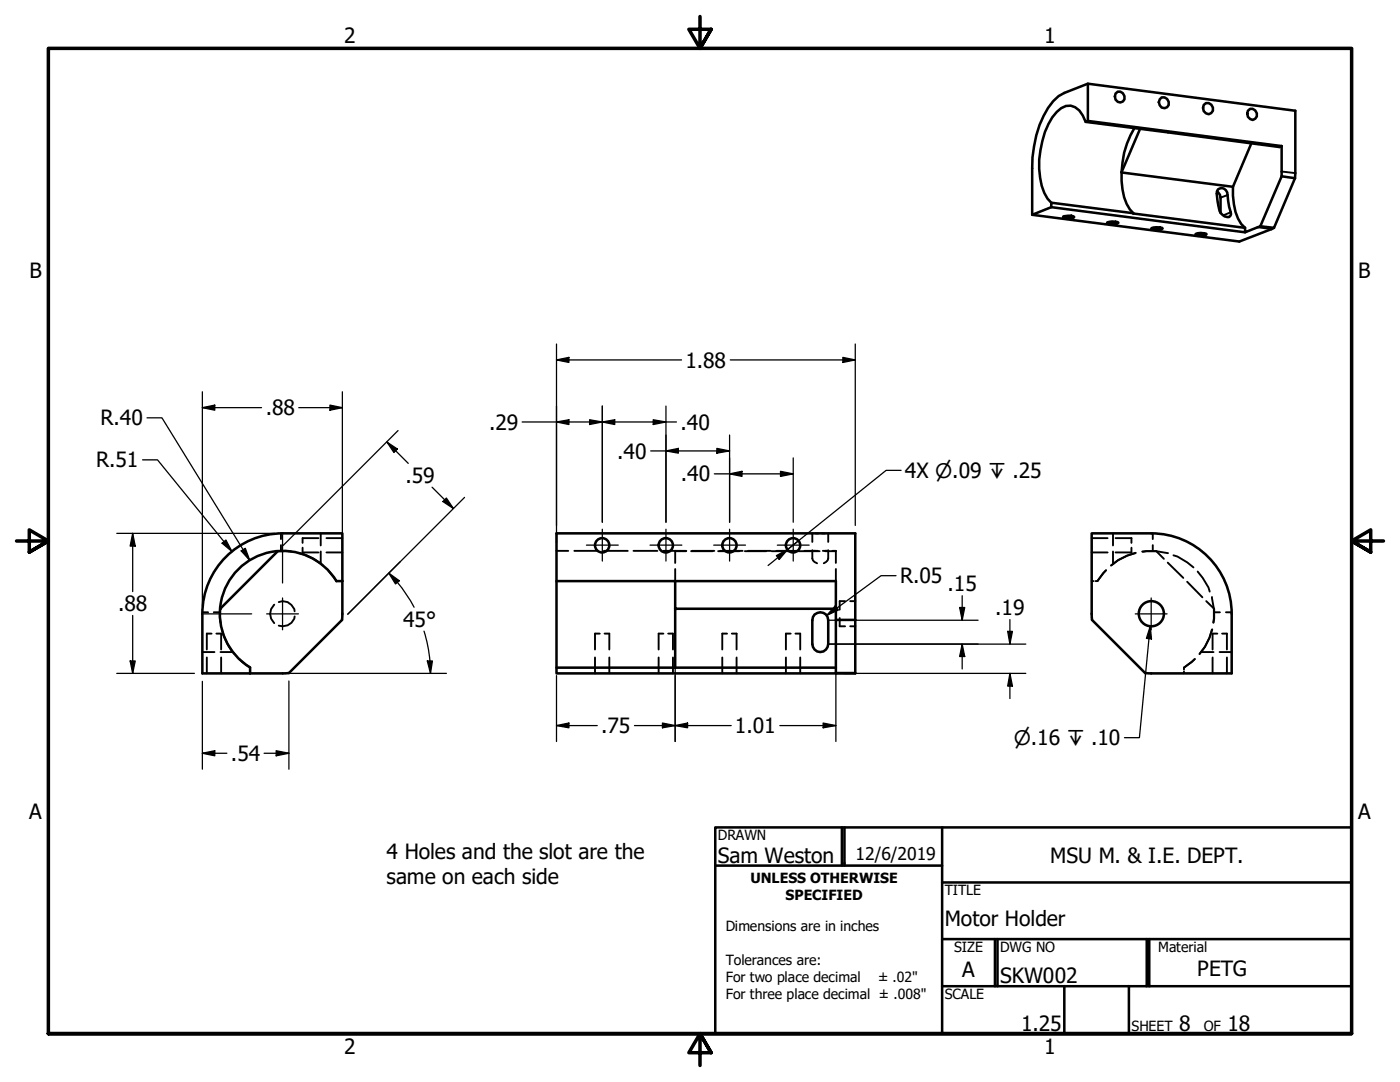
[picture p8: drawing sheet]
<svg xmlns="http://www.w3.org/2000/svg" width="279mm" height="216mm" viewBox="0 0 279 216" stroke-linecap="round" stroke-linejoin="round" font-family="sans-serif">
<!-- layer: Hidden (ANSI) -->
<g fill="none" stroke="#000" stroke-width=".38">
<path d="M55.4 110h2.8M56.1 106.4v1.2M56.1 108.8v1.1M59.6 110.3l1.7 .6 1.7 .9 1.5 1M60.4 109.3v.9h3.2M63.6 107.4h-3.2v.9M64 106.4v2.4M64 110v2.5M65.2 110.2h3.1M65.2 107.4h3.1M65.5 113.8l1.7 2.2M111.1 109.9h2.3"/>
<path d="M114.6 109.9h4.7M120.5 109.9h4.8M126.4 109.9h4.8M132.4 109.9h4.6M134.7 110h2.2M134.7 109.9v2.4M134.7 113.5v2.5M137.9 110h4.3M138.1 109.9h4.5M143.3 110h4.3M143.7 109.9h4.5M148.7 110h4.2"/>
<path d="M149.3 109.9h4.5M154 110h4.2M154.9 109.9h4.5M159.3 110h4.3M160.5 109.9h2.3M162.1 109.8v1.6l.1 .4 .9 .6M162.1 106.4v1.7M162.8 106.4h.6M163.2 109.9l-1.1 .1M164 106.4h.7M164.2 109.9l1.1 .1M164.7 110h2.1"/>
<path d="M164.7 109.9h.7M165.3 109.8v1.6l-.1 .4-.8 .6M165.3 106.4v1.7M166.1 109.9h.7v2.4M166.8 113.5v2.5M168.7 120h-1.1v1.7M169.7 120h1M217.9 110.2h3.1M217.9 107.4h3.1M217.9 116h.3M218.6 116h.4M220.2 114.4l.5-.6-1.7 2.2z"/>
<path d="M222.1 106.4v2.4M222.1 110v2.5M222.6 107.4h3.2v.9M225.8 109.3v.9h-3.2M226.6 110.3l-1.7 .6-1.8 .9-1.4 1 1.5-1 1.8-.9 1.6-.5M230.1 106.4v1.2M230.1 108.8v1.1M230.8 110h-2.8M230.8 110l-2.8 .1M230.8 110l2.3 .4M230.8 110l1.5 1.5M233 112.3l3.2 3"/>
<path d="M234.2 110.8l.8 .3 1.9 1.1 1.3 1M236.9 116.1l3.1 3.1M239 114l1 1.3 1.2 1.9 .2 .8M240.7 120l1.6 1.5-.1 2.8M241.9 119.1a12.4 12.4 0 0 1 .2 5.1M40.4 122.2h1.1M40.4 130.1h2.4M41.3 131.2v3.2M42.2 126.4h-.9v3.2M42.7 122.2h1.2M43.2 126.4h.9v3.2M43.9 121.5l.1 2.8"/>
<path d="M44 130.1h2.4M44.1 131.2v3.2M44.3 125.6l.5 1.7 .9 1.8 1.1 1.4M47.8 131.5l2.1 1.7M54.7 120.6a2.47 2.47 0 0 0 0 3.7M55.6 120.1a2.3 2.3 0 0 1 3.2 1.9M58.8 123a2.37 2.37 0 0 1-3.2 1.8M118.7 131.2v3.2M119.7 126.4h-1v3.2M120.6 126.4h1v3.2M121.6 131.2v3.2M131.4 131.2v3.2"/>
<path d="M132.4 126.4h-1v3.2M133.3 126.4h1v3.2M134.3 131.2v3.2M144.1 131.2v3.2M145.1 126.4h-1v3.2M146 126.4h1v3.2M147 131.2v3.2M156.8 131.2v3.2M157.8 126.4h-1v3.2M158.7 126.4h1v3.2M159.7 131.2v3.2M167.6 123.3v1.7h1.1"/>
<path d="M169.7 125h1M236.3 133.2l2.1-1.7zM236.3 133.2v.4M236.3 134v.4M239.8 130.1h2.4M241.9 125.6l-.5 1.7-.9 1.7-1.1 1.5 1.1-1.4 .9-1.8 .5-1.7M242 131.2v3.2M242.3 122.2h1.2M243 126.4h-1v3.2M243.4 130.1h2.4M243.9 126.4h1v3.2M244.7 122.2h1.1"/>
<path d="M244.9 131.2v3.2"/>
</g>
<g fill="#000">
<circle cx="55.4" cy="110" r=".19"/>
<circle cx="219" cy="116" r=".19"/>
<circle cx="43.9" cy="121.5" r=".19"/>
</g>
<!-- layer: Visible (ANSI) -->
<g fill="none" stroke="#000" stroke-width=".51">
<path d="M217.1 16.7v7.4M222.6 18.7l.5-.4a1.16 1.16 0 0 1 1.2 .6 1.16 1.16 0 0 1-.2 1.4l-.5 .1a1.18 1.18 0 0 1-1-1.7zM231.5 19.8l.3-.4a1.17 1.17 0 0 1 1.3 .6 1.17 1.17 0 0 1-.2 1.4l-.5 .2a1.18 1.18 0 0 1-.9-1.8zM216.7 24.3l.4-.2 38.7 5-.5 .2zM216.7 24.3a4.2 4.2 0 0 0-3-3.2 4.2 4.2 0 0 0-3.7 2.3 18 18 0 0 0-1.6 15.1l.6 1.1 .8 .8M223.8 34.4a12.8 12.8 0 0 0 1.7 7.4l.7 .7M223.8 34.4l22.3 2.9M226.4 25.6a17.7 17.7 0 0 0-2.6 8.8M227.5 25.7l-3.7 8.7M240.2 21l.5-.4a1.15 1.15 0 0 1 1.3 .8 1.15 1.15 0 0 1-.8 1.4 1.24 1.24 0 0 1-1-1.8zM242.9 38.2l.6 .7 .1 .5v3.1M243.1 37.8a1.2 1.2 0 0 1 1.3-.1 1.2 1.2 0 0 1 .6 1.2l.3 2.4 .3 1.1a.66 .66 0 0 1-.7 .9 2.21 2.21 0 0 1-1.8-2.3l-.3-2.4z"/>
<path d="M246.1 37.3a12.8 12.8 0 0 0 1.6 7.4l.8 .8M249 22.1l.5-.4a1.14 1.14 0 0 1 1.3 .9 1.14 1.14 0 0 1-.8 1.3 1.25 1.25 0 0 1-1-1.8zM249.7 28.6l-3.6 8.7M255.8 35.2l-4.3 9.9M255.8 29.1v6.1M255.8 35.2l2.6 .4M258.4 35.6l.1-13.5-41.4-5.4-4.7 1.8a8.9 8.9 0 0 0-4.1 4.6 22.9 22.9 0 0 0-2.3 10.5v9.3l41.3 5.3 7-2.7M258.4 35.6l-4.1 9.9-2.8-.4M209.8 41.3l-3.8 1.6M212.2 43.2l.4-.1a1.97 1.97 0 0 1 1.8 .2 2.55 2.55 0 0 1-2.2 .1zM221 44.4a2.9 2.9 0 0 1 2.2 0 2.65 2.65 0 0 1-2.3 .1zM229.8 45.5a2.9 2.9 0 0 1 2.2 .1 2.65 2.65 0 0 1-2.3 .1z"/>
<path d="M238.6 46.7a2.75 2.75 0 0 1 2.2 0 2.55 2.55 0 0 1-2.2 .1zM248.5 45.5l-38.7-5.1v.9l38.7 5.1M251.5 45.1l-3 1.3v-.9M55.4 110l-11.5 11.5M56.4 106.4h11.9v9.6M56.4 106.4a16 16 0 0 0-16 16.1M67.1 116h1.2M67.1 116a12.5 12.5 0 0 0-19.5-2.4 12.5 12.5 0 0 0 2.3 19.6M68.3 116v7.7l-10.6 10.6M111.1 116h55.7v18.4M134.7 116v5.5h32.1M40.4 122.5v11.9h16"/>
<path d="M49.9 133.2v1.2M57.6 134.3l-1.2 .1M134.7 133.2h-23.6v1.2h55.7M134.7 133.2h32.1M134.7 121.5v11.7M162.6 122.6a1.61 1.61 0 0 1 1.7-.3 1.61 1.61 0 0 1 1 1.5v4.7a1.59 1.59 0 0 1-1.6 1.6 1.59 1.59 0 0 1-1.6-1.6v-4.7l.1-.7zM166.8 123.7h3.9M170.7 123.7v-17.3h-59.6v26.8M170.7 123.7v10.6h-3.9M170.7 134.3l-3.9 .1M217.9 122.5v1.2l10.7 10.6 1.2 .1h16v-11.9M245.8 122.5a16 16 0 0 0-16-16.1h-11.9v16.1"/>
<circle cx="120.2" cy="108.8" r="1.43"/>
<circle cx="132.9" cy="108.8" r="1.43"/>
<circle cx="145.6" cy="108.8" r="1.43"/>
<circle cx="158.3" cy="108.8" r="1.43"/>
<circle cx="229.8" cy="122.5" r="2.51"/>
</g>
<!-- layer: Visible Narrow (ANSI) -->
<path d="M245 38.9l-1.4 .5M255.8 34.2l2.7 .3M245.6 42.4l-1.5 .6M251 45.3l2.7 .4" fill="none" stroke="#000" stroke-width=".38"/>
<!-- layer: Border (ANSI) -->
<path d="M139.7 3.3v6.4l-2.2-3.9h4.4l-2.2 3.9 2.2-3.9M3.3 107.9h6.4l-3.9-2.2v4.5l3.9-2.3-3.9 2.3M276.1 107.9h-6.4l3.9-2.2v4.5l-3.9-2.3 3.9 2.3M9.7 206.2v-196.5h260v196.5h-260h260M141.9 210.1l-2.2-3.9 2.2 3.9h-4.4l2.2-3.9v6.4" fill="none" stroke="#000" stroke-width=".7"/>
<!-- layer: Title (ANSI) -->
<g fill="none" stroke="#000" stroke-width=".51">
<path d="M142.7 165.1h127v41.1h-127zM142.7 172.7h45.3M168 165.1v7.6M168.5 165.1v7.6M188 176.1h81.7M188 165.1v41.1M188 187.4h81.7M188 196.8h81.7M198.6 187.4v9.4M199.1 187.4v9.4M212.4 196.8v9.4M225.3 196.8v9.4"/>
<path d="M228.9 187.4v9.4M229.4 187.4v9.4"/>
</g>
<!-- layer: Dimension (ANSI) -->
<g fill="none" stroke="#000" stroke-width=".25">
<path d="M40.4 78.2v42.7M68.3 78.2v36.2M111.1 71.8l2.4-.5v1zM111.1 71.8h24.9M111.1 68.6v39.7M145.7 71.8h25M168.2 71.3l2.5 .5-2.5 .5zM170.7 68.6v36.2M28.4 91.8h3l14.9 18.2M29.3 83.4h3l17.5 28.4M40.4 81.3l2.5-.5v1.1zM40.4 81.3h11.8"/>
<path d="M59.6 81.3h8.7M65.8 80.8l2.5 .5-2.5 .6zM77.2 88.2l2.1 1.4-.7 .7zM77.2 88.2l4.3 4.3M79.4 85.9l-22.9 22.9M86.2 97.2l4.3 4.3M92.7 99.3l-23.3 23.3M104.2 84.2h30.8M111.1 84.2l2.4-.4v.9zM117.7 83.8l2.5 .4-2.5 .5zM120.2 84.2l2.5-.4v.9zM120.2 81v23.2"/>
<path d="M129.9 90h15.7M130.4 83.8l2.5 .4-2.5 .5zM132.9 90l2.5-.5v.9zM132.9 81v23.2M142.6 94.6h15.7M143.1 89.5l2.5 .5-2.5 .4zM145.6 94.6l2.5-.6v1.1zM145.6 86.8v17.4M155.8 94l2.5 .6-2.5 .5zM158.3 91.4v12.8M179.8 93.9h-3l-19.6 15.8M23.3 106.4h31.5"/>
<path d="M26.5 106.4l.5 2.6h-1zM26.5 106.4v11.6M44.3 108.4l.8-.6 1.2 2.2zM48.1 109.9l.9-.5 .8 2.4zM77.6 114.4l2.1 1.5-.8 .6zM77.6 114.4l1.7 1.8M79.3 116.2a28.4 28.4 0 0 1 3.3 5M88.4 100.1l.7-.7 1.4 2.1zM154.9 110.9l2.3-1.2-1.7 1.9zM157.2 109.7l-3.9 3.1M159.4 107.9l-2.2 1.8M178.8 114.9h-3l-10.8 7.9"/>
<path d="M192 118.9v4.9M23.3 134.4h15.5M26 131.9h1l-.5 2.5zM26.5 122.8v11.6M40.4 136v17.5M57.7 135.9v17.6M58 134.4h31.1M84.6 125.9a28.4 28.4 0 0 1 1.2 6M85.3 131.9h1l-.4 2.5zM85.8 131.9l.1 2.5M111.1 134.8v13.2M134.7 123.1v24.9"/>
<path d="M165.3 128.5h39.4M165.3 123.8h29.9M166.7 120.9l.6 .8-2.3 1.1zM166.8 124.1v23.9M168.4 134.4h36.3M191.5 121.2h1l-.5 2.6zM192 128.5l.5 2.5h-1zM192 128.5v5M201.1 126h1l-.6 2.5zM201.5 134.4l.6 2.5h-1zM201.5 123.6v4.9M201.5 134.4v5"/>
<path d="M229.6 125l.2 2.5-1-.1zM229.6 125l-2.2 22.2h-3M40.4 150.3l2.5-.5v1zM40.4 150.3h4.9M52.7 150.3h5M55.1 149.8l2.6 .5-2.6 .5zM111.1 144.8l2.4-.5v.9zM111.1 144.8h8.1M126.6 144.8h19.3M132.2 144.3l2.5 .5-2.5 .4zM134.7 144.8l2.5-.5v.9zM155.6 144.8h11.2"/>
<path d="M164.3 144.3l2.5 .5-2.5 .4z"/>
</g>
<g fill="#000">
<path d="M111.1 71.8l2.4-.5v1z" fill-rule="evenodd"/>
<path d="M168.2 71.3l2.5 .5-2.5 .5z" fill-rule="evenodd"/>
<path d="M40.4 81.3l2.5-.5v1.1z" fill-rule="evenodd"/>
<path d="M65.8 80.8l2.5 .5-2.5 .6z" fill-rule="evenodd"/>
<path d="M77.2 88.2l2.1 1.4-.7 .7z" fill-rule="evenodd"/>
<path d="M111.1 84.2l2.4-.4v.9z" fill-rule="evenodd"/>
<path d="M117.7 83.8l2.5 .4-2.5 .5z" fill-rule="evenodd"/>
<path d="M120.2 84.2l2.5-.4v.9z" fill-rule="evenodd"/>
<path d="M130.4 83.8l2.5 .4-2.5 .5z" fill-rule="evenodd"/>
<path d="M132.9 90l2.5-.5v.9z" fill-rule="evenodd"/>
<path d="M143.1 89.5l2.5 .5-2.5 .4z" fill-rule="evenodd"/>
<path d="M145.6 94.6l2.5-.6v1.1z" fill-rule="evenodd"/>
<path d="M155.8 94l2.5 .6-2.5 .5z" fill-rule="evenodd"/>
<path d="M26.5 106.4l.5 2.6h-1z" fill-rule="evenodd"/>
<path d="M44.3 108.4l.8-.6 1.2 2.2z" fill-rule="evenodd"/>
<path d="M48.1 109.9l.9-.5 .8 2.4z" fill-rule="evenodd"/>
<path d="M77.6 114.4l2.1 1.5-.8 .6z" fill-rule="evenodd"/>
<path d="M88.4 100.1l.7-.7 1.4 2.1z" fill-rule="evenodd"/>
<path d="M154.9 110.9l2.3-1.2-1.7 1.9z" fill-rule="evenodd"/>
<path d="M26 131.9h1l-.5 2.5z" fill-rule="evenodd"/>
<path d="M85.3 131.9h1l-.4 2.5z" fill-rule="evenodd"/>
<path d="M166.7 120.9l.6 .8-2.3 1.1z" fill-rule="evenodd"/>
<path d="M191.5 121.2h1l-.5 2.6z" fill-rule="evenodd"/>
<path d="M192 128.5l.5 2.5h-1z" fill-rule="evenodd"/>
<path d="M201.1 126h1l-.6 2.5z" fill-rule="evenodd"/>
<path d="M201.5 134.4l.6 2.5h-1z" fill-rule="evenodd"/>
<path d="M229.6 125l.2 2.5-1-.1z" fill-rule="evenodd"/>
<path d="M40.4 150.3l2.5-.5v1z" fill-rule="evenodd"/>
<path d="M55.1 149.8l2.6 .5-2.6 .5z" fill-rule="evenodd"/>
<path d="M111.1 144.8l2.4-.5v.9z" fill-rule="evenodd"/>
<path d="M132.2 144.3l2.5 .5-2.5 .4z" fill-rule="evenodd"/>
<path d="M134.7 144.8l2.5-.5v.9z" fill-rule="evenodd"/>
<path d="M164.3 144.3l2.5 .5-2.5 .4z" fill-rule="evenodd"/>
</g>
<!-- layer: Center Mark (ANSI) -->
<g fill="none" stroke="#000" stroke-width=".25">
<path d="M56.4 106.7v9.6M56.4 119.3v6.4M117 108.8h6.4M120.2 105.6v6.4M129.7 108.8h6.4M132.9 105.6v6.4M142.4 108.8h6.4M145.6 105.6v6.4M155.1 108.8h6.4M158.3 105.6v6.4M229.7 119.3v6.4M40.7 122.5h9.5"/>
<path d="M53.2 122.5h6.4M226.6 122.5h6.3"/>
</g>
<g font-size="4.2">
<text x="68.7" y="8.6">2</text>
<text x="208.4" y="8.6">1</text>
<text x="5.9" y="55.5">B</text>
<text x="271.1" y="55.5">B</text>
<text x="136.8" y="73.3">1.88</text>
<text x="53" y="82.9">.88</text>
<text x="20.1" y="84.9">R.40</text>
<text x="97.6" y="85.7">.29</text>
<text x="135.8" y="85.7">.40</text>
<text x="19.2" y="93.3">R.51</text>
<text x="123.2" y="91.5">.40</text>
<text x="180.6" y="95.3">4X ⌀.09 ↧ .25</text>
<text x="80.9" y="96.3">.59</text>
<text x="135.9" y="96.1">.40</text>
<text x="179.6" y="116.4">R.05</text>
<text x="189.1" y="118">.15</text>
<text x="23.6" y="121.9">.88</text>
<text x="80.5" y="125">45°</text>
<text x="198.6" y="122.7">.19</text>
<text x="120" y="146.2">.75</text>
<text x="146.7" y="146.3">1.01</text>
<text x="46.1" y="151.8">.54</text>
<text x="5.8" y="163.4">A</text>
<text x="271" y="163.4">A</text>
<text x="77.2" y="171.3">4 Holes and the slot are the</text>
<text x="143.3" y="172.1">Sam Weston</text>
<text x="209.6" y="172.1">MSU M. &amp; I.E. DEPT.</text>
<text x="77.2" y="176.3">same on each side</text>
<text x="188.5" y="184.8">Motor Holder</text>
<text x="192" y="194.9">A</text>
<text x="199.6" y="196.2">SKW002</text>
<text x="239" y="194.7">PETG</text>
<text x="203.8" y="205.7">1.25</text>
<text x="235.3" y="205.7">8</text>
<text x="245" y="205.7">18</text>
<text x="68.7" y="210.3">2</text>
<text x="208.4" y="210.3">1</text>
</g>
<text font-size="4" x="202.3" y="148.7">⌀.16 ↧ .10</text>
<text font-size="3.5" x="170.8" y="171.6">12/6/2019</text>
<g font-size="2.8">
<text x="143.3" y="167.6">DRAWN</text>
<text x="149.8" y="176.2">UNLESS OTHERWISE</text>
<text x="156.8" y="179.6">SPECIFIED</text>
<text x="188.5" y="178.6">TITLE</text>
<text x="144.8" y="185.9">Dimensions are in inches</text>
<text x="190.4" y="189.9">SIZE</text>
<text x="199.6" y="189.9">DWG NO</text>
<text x="231.1" y="190">Material</text>
<text x="144.8" y="192.5">Tolerances are:</text>
<text x="144.8" y="195.9">For two place decimal</text>
<text x="175.3" y="195.9">± .02&quot;</text>
<text x="144.8" y="199.3">For three place decimal ± .008&quot;</text>
<text x="188.5" y="199.3">SCALE</text>
<text x="225.8" y="205.7">SHEET</text>
<text x="240.2" y="205.7">OF</text>
</g>
</svg>
